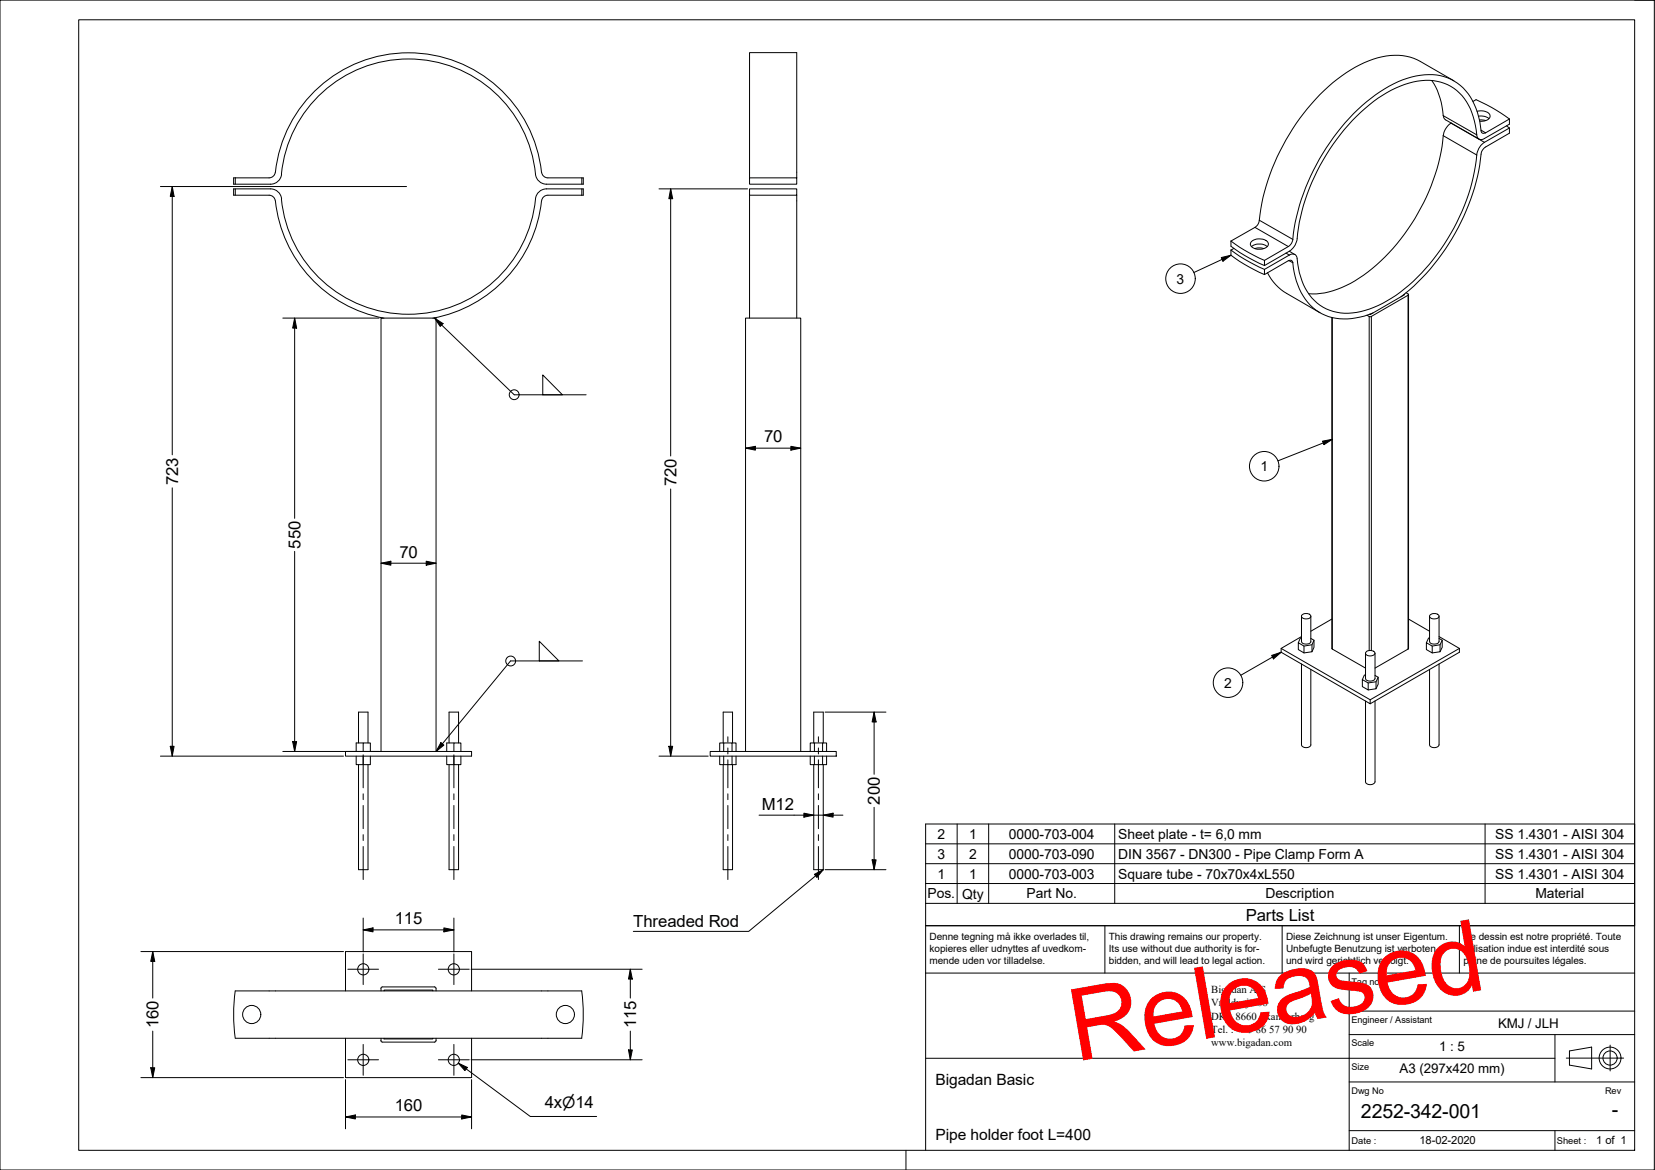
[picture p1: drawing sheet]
<svg xmlns="http://www.w3.org/2000/svg" width="420mm" height="297mm" viewBox="0 0 420 297" stroke-linecap="round" stroke-linejoin="round" font-family="sans-serif">
<!-- layer: Visible -->
<g fill="none" stroke="#000" stroke-width=".25">
<path d="M363.5 20.4a19.7 19.7 0 0 1 3 9.5l.5 .5 8.5 4.9M368.4 31.2a4.6 4.6 0 0 0-2 3.2 50.9 50.9 0 0 1-22.4 36.9 20.6 20.6 0 0 1-11.8 3.3M369.1 20.5l-8.5-4.9a15.6 15.6 0 0 0-14.2 .3 46.8 46.8 0 0 0-20.7 21 52.7 52.7 0 0 0-6.1 19.6l-.3 .6-.7 .6-6.1 3.5M373.9 25.8l.8-.5 3.9 1.9 4.6 3M375 28.3a2.95 2.95 0 0 1 3.2 .9 1.49 1.49 0 0 1-1.7 1.6h-.8M375.4 29.5a3.1 3.1 0 0 1 2.6 .6M375.6 30.5l1.6 .1M382.4 31.9l.8 .6M383.2 30.2l-6.1 3.5-.6 .2-.4-.3a18.1 18.1 0 0 0-5.3-11.9 13 13 0 0 0-12.4-2.2 35.9 35.9 0 0 0-16.9 11.6 56 56 0 0 0-13.5 30.3l-.7 1-6.3 3.7M383.2 30.2v1.3l-6.3 3.7a1.18 1.18 0 0 1-1.3 .1 1.18 1.18 0 0 1-.7-1.1 15.5 15.5 0 0 0-5.8-11.8 13.4 13.4 0 0 0-12.5-1 39.6 39.6 0 0 0-18.1 15.2 51.6 51.6 0 0 0-9.4 24.8l-.6 1.2-1.2 1.2M383.2 32.5v1.3l-6.1 3.5-1 1.2a55.1 55.1 0 0 1-20.5 36.9M383.2 32.5l-6.3 3.6a4.5 4.5 0 0 0-2 3.3 52.1 52.1 0 0 1-20.5 35.6 21.9 21.9 0 0 1-14.1 4.4 12.4 12.4 0 0 1-10.4-10.2l-.5-2.3a2.84 2.84 0 0 0-.4-2.1l-.5-.3-.8 .1-6.7 3.8"/>
<path d="M59.3 47.9h.4v1.7h-.4zM59.7 45.2v1.6h-.4v-1.6h9M59.7 46.8h9M59.7 49.6h8.6M59.7 47.9h9M68.3 49.6a1.59 1.59 0 0 1 1.6 1.4M68.7 46.8a2.74 2.74 0 0 0 2.7-2.6 32.4 32.4 0 0 1 32.6-29.2 32.4 32.4 0 0 1 32.1 29.8 2.82 2.82 0 0 0 2.6 2h9M69.9 43.7a1.59 1.59 0 0 1-1.6 1.5M69.9 51a34 34 0 0 0 27.6 29.8M69.9 43.7a34 34 0 0 1 33.8-30.3 34 34 0 0 1 33.8 30.4M137.5 51a34 34 0 0 1-27.6 29.8M137.5 43.7a1.59 1.59 0 0 0 1.6 1.5"/>
<path d="M139.1 49.6a1.59 1.59 0 0 0-1.6 1.4M139.1 49.6h9v-1.7h-.4v1.7M139.1 45.2h8.6M147.7 45.2h.4v1.6h-.4zM147.7 47.9h-9a2.8 2.8 0 0 0-2.8 2.6 32.4 32.4 0 0 1-32.5 29.3 32.4 32.4 0 0 1-32-29.9 2.82 2.82 0 0 0-2.7-2M190.3 45.2h12v1.6h-12zM190.3 45.2v-31.8h12v31.8M190.3 49.6v31.2M202.3 49.6h-12v-1.7h12v32.9M312.5 61.2l3.4 2.3 5.1 2.6M312.5 61.2v1.3l3.4 2.3 5.1 2.6M312.5 63.5l3.4 2.3 5.1 2.6"/>
<path d="M312.5 63.5v1.3l3.4 2.3 5.1 2.6M313.3 63.1l-.8 .4M317.7 61.3a3.1 3.1 0 0 1 4.2 .4 1.39 1.39 0 0 1-1.4 1.5 2.48 2.48 0 0 1-3.1-1.2zM317.7 62.6a3.5 3.5 0 0 1 4 0M318.6 63.1l.7-.2 1.6 .2M321 69.7l6.1-3.5 .6-.1 .3 .2a22.4 22.4 0 0 0 3.4 9.7 12.5 12.5 0 0 0 13.9 4.5l3.3-1.1M321 66.1v1.3M321 68.4v1.3M321.8 69.2a12.6 12.6 0 0 0 4.8 5.3l8.5 4.9M327.3 63.8l-6.3 3.6M327.3 63.8l1.4 .8M347.9 79.7l-.2 .1"/>
<path d="M356.5 74.7l.1 .1-8.7 5.1M357 74.3l.5 .4v.3l-9.5 5.4-1-.4M357.6 74.8v89.8l-8.5 5M338.1 80.6v84l8.6 5M330.4 156.4v6.4a1.37 1.37 0 0 0 2.4 0v-6.4M330.5 156.2a1.56 1.56 0 0 1 2.3 .2 1.32 1.32 0 0 1-1.2 .7 1.32 1.32 0 0 1-1.2-.7zM338.1 157.2l-5.3 3.1M357.6 157.2l5.3 3.1M362.9 156.4v6.4a1.4 1.4 0 0 0 2.4 0v-6.4M363.1 156.1a1.49 1.49 0 0 1 2.2 .3 1.35 1.35 0 0 1-1.2 .7 1.35 1.35 0 0 1-1.2-.7zM325.2 164.6l22.7 13.1M330.4 161.6l-5.2 3v1l22.7 13.1v-1l22.6-13.1"/>
<path d="M330.4 168.6v20.5a1.33 1.33 0 0 0 2.4 0v-19.1M330.4 162h-.3l-.5 1.2v1.7l1.4 .9v-1.8l-1.4-.8M332.8 162.1l.8 .4v1.8l-.5 1.2M333.1 163.7l-2.1 .3M333.6 162.5l-.5 1.2v1.8l-2.1 .3M346.7 178v20.5a1.36 1.36 0 0 0 2.4 0v-20.5M346.7 171.4h-.3l-.5 1.1v1.8l1.4 .9v-1.8l-1.4-.9M346.7 165.8v6.4a1.4 1.4 0 0 0 2.4 0v-6.4M346.8 165.6a1.49 1.49 0 0 1 2.3 .2 1.35 1.35 0 0 1-1.2 .7 1.35 1.35 0 0 1-1.2-.7zM349.1 171.5l.8 .4v1.8l-.6 1.2M349.3 173.1l-2 .3M349.9 171.9l-.6 1.2v1.8l-2 .3"/>
<path d="M362.9 162h-.2l-.6 1.2v1.7l1.5 .9v-1.8l-1.5-.8M365.3 168.6v20.5a1.36 1.36 0 0 1-2.4 0v-19.1M365.3 162.1l.8 .4v1.8l-.5 1.2M365.3 161.6l5.2 3M365.6 163.7l-2 .3M366.1 162.5l-.5 1.2v1.8l-2 .3M370.5 164.6v1l-22.6 13.1M87.7 190.8h32v1.2h-32zM90.4 192v2.1h1.8M91 194.1v26.7h2.4v-26.7M91 188.6v-7.8h2.4v7.8M92.2 192v2.1h1.8v-2.1"/>
<path d="M92.2 190.8v-2.2h1.8v2.2M92.2 188.6h-1.8v2.2M96.7 190.8v-110h14v110M113.4 192v2.1h1.8M114 194.1v26.7h2.4v-26.7M114 188.6v-7.8h2.4v7.8M115.2 192v2.1h1.8v-2.1M115.2 190.8v-2.2h1.8v2.2M115.2 188.6h-1.8v2.2M180.3 190.8h32v1.2h-32zM182.7 192v2.1h1v-2.1M183.6 194.1v26.7h2.4v-26.7"/>
<path d="M183.6 188.6v-7.8h2.4v7.8M183.7 190.8v-2.2h2.1v2.2M183.7 188.6h-1v2.2M185.8 192v2.1h-2.1M185.8 188.6h1.1v2.2M186.9 192v2.1h-1.1M189.3 190.8v-110h14v110M205.7 192v2.1h1.1v-2.1M206.6 194.1v26.7h2.4v-26.7M206.6 188.6v-7.8h2.4v7.8M206.8 190.8v-2.2h2v2.2M206.8 188.6h-1.1v2.2"/>
<path d="M208.8 192v2.1h-2M208.8 188.6h1v2.2M209.8 192v2.1h-1M59.7 251.6h88a46 46 0 0 1 0 12h-88a44.4 44.4 0 0 1 0-12zM87.7 251.6v-10h32v10M96.7 251l.4-.4h13.2l.3 .2 .1 .8M96.7 251v.6M97.5 251.6v-.2h12.4v.2M87.7 263.6v10h32v-10M96.7 264.2l.4 .4h13.2l.4-.4M96.7 263.6v.6M97.5 263.6v.2h12.4v-.2"/>
<path d="M110.7 263.6v.6"/>
<circle cx="63.9" cy="257.6" r="2.31"/>
<circle cx="92.2" cy="246.1" r="1.42"/>
<circle cx="115.2" cy="246.1" r="1.42"/>
<circle cx="143.5" cy="257.6" r="2.31"/>
<circle cx="92.2" cy="269.1" r="1.42"/>
<circle cx="115.2" cy="269.1" r="1.42"/>
</g>
<!-- layer: Visible Narrow -->
<path d="M366.4 29.4l8.5 4.8M366.4 34.4l8.5 5M368.4 31.3l8.5 4.8M376 33l1.1 .7M318.6 57.7l8.5 4.9M319.7 55.9l8.5 4.9M326.5 64.2l.8 .6M327.2 66.2l1 .5M357.5 75v89.8M338.2 80.6v84.2M347.6 80.3v84.9M348.1 80.3v84.9" fill="none" stroke="#000" stroke-width=".25"/>
<!-- layer: Symbol -->
<g fill="none" stroke="#000" stroke-width=".25">
<path d="M310 65.4l2.5-.6-2 1.5zM312.5 64.8l-9.4 4.4M110.3 80.8l2.2 1.4-.7 .7zM110.3 80.8l20.3 19.4h18.2M137.8 95.2l5 5h-5zM335.7 112l2.5-.5-2.1 1.4zM338.2 111.5l-13.8 5.5M136.9 162.8l5 5h-5zM147.9 167.8h-18.3l-18.9 23M322.8 166.4l2.4-.8-1.9 1.7zM325.2 165.6l-10.2 5.8M111.9 188.5l.8 .7-2 1.6z"/>
<path d="M235 214.2h180M235 219.3h180M243 209.2v20.1M251 209.2v20.1M283 209.2v20.1M377 209.2v20.1M207.7 221.9l-17.6 14.6h-29.3M207.7 221.5l-.9 .5 .6 .7 .3-.3M207.9 221.4l1.1-.6-1.1 1.4M209 220.8l-1.1 .9M235 224.3h180v-15.1h-180v20.1M235 229.3v5.7h180v-5.7"/>
<path d="M415 224.3v5h-180"/>
<circle cx="299.7" cy="70.7" r="3.7"/>
<circle cx="130.5" cy="100.2" r="1.25"/>
<circle cx="320.9" cy="118.4" r="3.7"/>
<circle cx="129.6" cy="167.8" r="1.25"/>
<circle cx="311.8" cy="173.3" r="3.7"/>
</g>
<!-- layer: Border -->
<path d="M0 0h420v297h-420zM20 5h395v287h-395zM415 0h5M230 292v5" fill="none" stroke="#000" stroke-width=".25"/>
<!-- layer: Title -->
<g fill="none" stroke="#000" stroke-width=".25">
<path d="M280.5 235v12M325.5 235v12M370.5 235v12M415 235h-180v57M235 247h180M342.5 256.7h72.5M342.5 247v45M235 268.7h159.8M342.5 274.7h72.5M342.5 262.7h72.5M394.8 262.7v12M397.6 268.6h14.6"/>
<path d="M398.4 266.8l5.7-1v5.6l-5.7-1zM408.8 265.3v6.6M342.5 287h72.5M394.8 287v5"/>
<circle cx="408.7" cy="268.6" r="2.77"/>
<circle cx="408.7" cy="268.6" r="1.8"/>
</g>
<!-- layer: Symbol -->
<g fill="#000">
<path d="M310 65.4l2.5-.6-2 1.5z" fill-rule="evenodd"/>
<path d="M110.3 80.8l2.2 1.4-.7 .7z" fill-rule="evenodd"/>
<path d="M335.7 112l2.5-.5-2.1 1.4z" fill-rule="evenodd"/>
<path d="M322.8 166.4l2.4-.8-1.9 1.7z" fill-rule="evenodd"/>
<path d="M111.9 188.5l.8 .7-2 1.6z" fill-rule="evenodd"/>
<path d="M206.8 222l2.2-1.2-1.6 1.9z" fill-rule="evenodd"/>
</g>
<!-- layer: Dimension -->
<g fill="none" stroke="#000" stroke-width=".25">
<path d="M40.7 47.4h62.5M43.7 47.4l.5 2.5h-1zM43.7 47.4v68.1M167.3 47.9h22.5M170.3 47.9l.5 2.5h-1zM170.3 47.9v67.9M71.8 80.8h24.4M74.8 80.8l.5 2.5h-1zM74.8 80.8v50.8M189.3 113.8l2.5-.5v1zM189.3 113.8h14M200.8 113.3l2.5 .5-2.5 .5z"/>
<path d="M43.7 123.9v68.1M74.8 140v50.8M170.3 124.1v67.9M96.7 143l2.5-.5v1zM96.7 143h14M108.2 142.5l2.5 .5-2.5 .5zM40.7 192h46.5M43.2 189.5h1l-.5 2.5zM71.8 190.8h24.4M74.3 188.3h1l-.5 2.5zM167.3 192h12.5M169.8 189.5h1l-.5 2.5z"/>
<path d="M209.5 180.8h15.4M221.9 180.8l.5 2.5h-1zM221.9 180.8v15.8M192.7 207h21.3M204.1 206.4l2.5 .6-2.5 .5zM209 207l2.5-.6v1.1zM221.4 218.3h1l-.5 2.5zM221.9 205v15.8M92.2 236.1l2.5-.5v1zM92.2 236.1h23M92.2 233.1v8.6M112.7 235.6l2.5 .5-2.5 .5z"/>
<path d="M115.2 233.1v8.6M209.5 220.8h15.4M35.8 241.6h51.4M38.8 241.6l.5 2.5h-1zM38.8 241.6v11.8M119.6 246.1h43.4M160 246.1l.5 2.5h-.9zM160 246.1v7.3M35.8 273.6h51.4M38.3 271.1h1l-.5 2.5zM38.8 261.8v11.8M87.7 274.1v12.5"/>
<path d="M116.3 269.9l2.4 1.1-.7 .8zM116.3 269.9l18.3 13.5h16.9M119.6 269.1h43.4M119.7 274.1v12.5M159.6 266.6h.9l-.5 2.5zM160 261.8v7.3M87.7 283.6l2.5-.5v1zM87.7 283.6h32M117.2 283.1l2.5 .5-2.5 .5z"/>
</g>
<g fill="#000">
<path d="M43.7 47.4l.5 2.5h-1z" fill-rule="evenodd"/>
<path d="M170.3 47.9l.5 2.5h-1z" fill-rule="evenodd"/>
<path d="M74.8 80.8l.5 2.5h-1z" fill-rule="evenodd"/>
<path d="M189.3 113.8l2.5-.5v1z" fill-rule="evenodd"/>
<path d="M200.8 113.3l2.5 .5-2.5 .5z" fill-rule="evenodd"/>
<path d="M96.7 143l2.5-.5v1z" fill-rule="evenodd"/>
<path d="M108.2 142.5l2.5 .5-2.5 .5z" fill-rule="evenodd"/>
<path d="M43.2 189.5h1l-.5 2.5z" fill-rule="evenodd"/>
<path d="M74.3 188.3h1l-.5 2.5z" fill-rule="evenodd"/>
<path d="M169.8 189.5h1l-.5 2.5z" fill-rule="evenodd"/>
<path d="M221.9 180.8l.5 2.5h-1z" fill-rule="evenodd"/>
<path d="M204.1 206.4l2.5 .6-2.5 .5z" fill-rule="evenodd"/>
<path d="M209 207l2.5-.6v1.1z" fill-rule="evenodd"/>
<path d="M221.4 218.3h1l-.5 2.5z" fill-rule="evenodd"/>
<path d="M92.2 236.1l2.5-.5v1z" fill-rule="evenodd"/>
<path d="M112.7 235.6l2.5 .5-2.5 .5z" fill-rule="evenodd"/>
<path d="M38.8 241.6l.5 2.5h-1z" fill-rule="evenodd"/>
<path d="M160 246.1l.5 2.5h-.9z" fill-rule="evenodd"/>
<path d="M38.3 271.1h1l-.5 2.5z" fill-rule="evenodd"/>
<path d="M116.3 269.9l2.4 1.1-.7 .8z" fill-rule="evenodd"/>
<path d="M159.6 266.6h.9l-.5 2.5z" fill-rule="evenodd"/>
<path d="M87.7 283.6l2.5-.5v1z" fill-rule="evenodd"/>
<path d="M117.2 283.1l2.5 .5-2.5 .5z" fill-rule="evenodd"/>
</g>
<!-- layer: Centerline -->
<g fill="none" stroke="#000" stroke-width=".25">
<path d="M92.2 191.6v8.4M115.2 191.6v8.4M184.8 187.1v1.3M184.8 189.9v1.5M184.8 192.9v7.1M207.8 187.1v1.3M207.8 189.9v1.5M207.8 192.9v7.1M92.2 201.5v1.5M92.2 204.5v5.9M92.2 211.9v1.5M92.2 214.9v8.4"/>
<path d="M115.2 201.5v1.5M115.2 204.5v5.9M115.2 211.9v1.5M115.2 214.9v8.4M184.8 201.5v1.5M184.8 204.5v5.9M184.8 211.9v1.5M184.8 214.9v8.4M207.8 201.5v1.5M207.8 204.5v5.9M207.8 211.9v1.5M207.8 214.9v8.4"/>
</g>
<!-- layer: Center Mark -->
<path d="M88.3 246.1h7.8M92.2 242.2v7.8M111.3 246.1h7.8M115.2 242.2v7.8M88.3 269.1h7.8M92.2 265.2v7.8M111.3 269.1h7.8M115.2 265.2v7.8" fill="none" stroke="#000" stroke-width=".25"/>
<text font-size="25.5" fill="#f00" x="273" y="269.6" transform="rotate(-10 273 269.6)">Released</text>
<g font-size="5">
<text x="345.5" y="283.7">2252-342-001</text>
<text x="409.2" y="283.3">-</text>
</g>
<g font-size="4.2">
<text x="194" y="112.3">70</text>
<text x="45.2" y="123.2" transform="rotate(-90 45.2 123.2)">723</text>
<text x="171.7" y="123.5" transform="rotate(-90 171.7 123.5)">720</text>
<text x="76.3" y="139.3" transform="rotate(-90 76.3 139.3)">550</text>
<text x="101.4" y="141.5">70</text>
<text x="193.4" y="205.6">M12</text>
<text x="223.4" y="204.3" transform="rotate(-90 223.4 204.3)">200</text>
<text x="316.3" y="233.7">Parts List</text>
<text x="100.2" y="234.6">115</text>
<text x="160.8" y="235.3">Threaded Rod</text>
<text x="40.3" y="261.1" transform="rotate(-90 40.3 261.1)">160</text>
<text x="161.5" y="261.1" transform="rotate(-90 161.5 261.1)">115</text>
<text x="138.3" y="281.3">4x⌀14</text>
<text x="100.2" y="282.1">160</text>
</g>
<g font-size="3.9">
<text x="237.5" y="275.5">Bigadan Basic</text>
<text x="237.5" y="289.5">Pipe holder foot L=400</text>
</g>
<g font-size="3.5">
<text x="298.7" y="72">3</text>
<text x="320" y="119.6">1</text>
<text x="310.8" y="174.6">2</text>
<text x="238" y="213">2</text>
<text x="246" y="213">1</text>
<text x="256.1" y="213">0000-703-004</text>
<text x="283.9" y="213">Sheet plate - t= 6,0 mm</text>
<text x="379.6" y="213">SS 1.4301 - AISI 304</text>
<text x="238" y="218">3</text>
<text x="246" y="218">2</text>
<text x="256.1" y="218">0000-703-090</text>
<text x="283.9" y="218">DIN 3567 - DN300 - Pipe Clamp Form A</text>
<text x="379.6" y="218">SS 1.4301 - AISI 304</text>
<text x="238" y="223">1</text>
<text x="246" y="223">1</text>
<text x="256.1" y="223">0000-703-003</text>
<text x="283.9" y="223.1">Square tube - 70x70x4xL550</text>
<text x="379.6" y="223.1">SS 1.4301 - AISI 304</text>
<text x="235.5" y="228.1">Pos.</text>
<text x="244.3" y="228.1">Qty</text>
<text x="260.6" y="228.1">Part No.</text>
<text x="321.3" y="228.1">Description</text>
<text x="389.8" y="228.1">Material</text>
</g>
<g font-size="3.4">
<text x="380.3" y="260.9">KMJ / JLH</text>
<text x="365.4" y="266.9">1 : 5</text>
<text x="355.3" y="272.5">A3 (297x420 mm)</text>
</g>
<g font-size="2.8">
<text x="360.3" y="290.5">18-02-2020</text>
<text x="405.3" y="290.5">1 of 1</text>
</g>
<g font-size="2.7">
<text x="307.5" y="252">Bigadan A/S</text>
<text x="307.5" y="255.5">Vroldvej 168</text>
<text x="307.5" y="262.3">Tel. : +45</text>
<text x="307.5" y="258.9">DK - 8660 Skanderborg</text>
<text x="318.9" y="262.3">86</text>
<text x="322.2" y="262.3">57</text>
<text x="325.7" y="262.3">90</text>
<text x="329.1" y="262.3">90</text>
<text x="307.5" y="265.7">www.bigadan.com</text>
</g>
<g font-size="2.5">
<text x="236" y="238.5">Denne tegning må ikke overlades til,</text>
<text x="281.5" y="238.5">This drawing remains our property.</text>
<text x="326.5" y="238.5">Diese Zeichnung ist unser Eigentum.</text>
<text x="371.5" y="238.5">Ce dessin est notre propriété. Toute</text>
<text x="236" y="241.6">kopieres eller udnyttes af uvedkom-</text>
<text x="236" y="244.8">mende uden vor tilladelse.</text>
<text x="281.5" y="244.8">bidden, and will lead to legal action.</text>
<text x="281.5" y="241.6">Its use without due authority is for-</text>
<text x="326.5" y="241.6">Unbefugte Benutzung ist verboten</text>
<text x="326.5" y="244.8">und wird gerichtlich verfolgt.</text>
<text x="371.5" y="241.6">utilisation indue est interdité sous</text>
<text x="371.5" y="244.8">peine de poursuites légales.</text>
</g>
<g font-size="2.4">
<text x="343.1" y="290.4">Date :</text>
<text x="395.2" y="290.4">Sheet :</text>
</g>
<g font-size="2.3">
<text x="343.1" y="250">Tag no.</text>
<text x="343.1" y="259.7">Engineer / Assistant</text>
<text x="343.1" y="265.7">Scale</text>
<text x="343.1" y="271.7">Size</text>
<text x="343.1" y="277.7">Dwg No</text>
<text x="407.5" y="277.7">Rev</text>
</g>
</svg>
